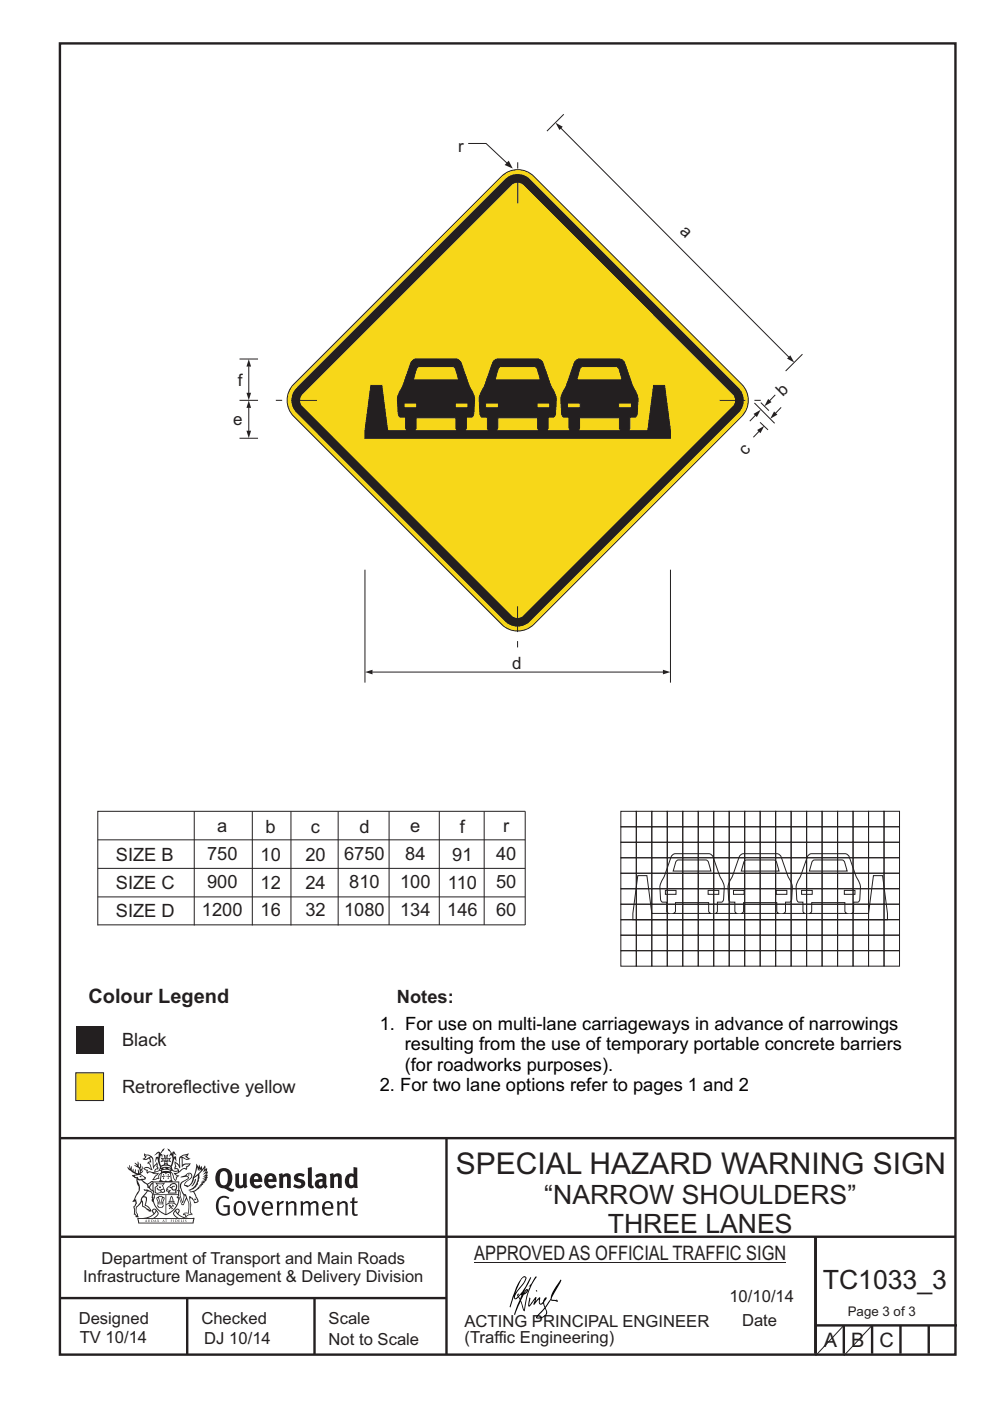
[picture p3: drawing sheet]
<svg xmlns="http://www.w3.org/2000/svg" width="210mm" height="297mm" viewBox="0 0 210 297" stroke-linecap="round" stroke-linejoin="round" font-family="sans-serif">
<g fill="none" stroke="#231f20" stroke-width=".51">
<path d="M12.7 9.2h190v278h-190zM12.7 241.3h189.9M94.7 241.4v45.8M12.7 275.2h82M12.7 262.2h190.1M39.7 275.2v12M66.7 275.2v12M173 262.2v24.8M173 281h30M179 281v6M185 281v6M191 281v6"/>
<path d="M197 281v6"/>
</g>
<path d="M100.6 267.7h66.2" fill="none" stroke="#231f20" stroke-width=".21"/>
<g fill="#231f20">
<path d="M47 248.5a2.55 2.55 0 0 0 0 2.7l.3 .1a.81 .81 0 0 0 1-.9v-.6a1.04 1.04 0 0 0-1.1-1.5zM46.3 248.1a1.82 1.82 0 0 1 2.1-.2 1.82 1.82 0 0 1 .9 1.9 2.29 2.29 0 0 1-.8 1.9l.7 .3h.5l-.2 .6a2.87 2.87 0 0 1-2-.7 2.12 2.12 0 0 1-1.7-3.1z" fill-rule="evenodd"/>
<path d="M49.9 248.9l.8-.2v2a.46 .46 0 0 0 .2 .6 .46 .46 0 0 0 .7-.2v-2.2l.7-.2v2.4l.2 .5-.6 .4-.2-.3a1.02 1.02 0 0 1-1.2 .2 1.02 1.02 0 0 1-.6-1.1z" fill-rule="evenodd"/>
<path d="M54 249.5l-.1 .5h.9a.49 .49 0 0 0-.2-.6 .49 .49 0 0 0-.6 .1zM53.4 249.2a1.34 1.34 0 0 1 1.6-.3 1.34 1.34 0 0 1 .6 1.5v.2h-1.7a.77 .77 0 0 0 .5 .8 .77 .77 0 0 0 .9-.3l.3 .4a1.59 1.59 0 0 1-2.1 .2 1.59 1.59 0 0 1-.4-2z" fill-rule="evenodd"/>
<path d="M57 249.5l-.1 .5h.9a.49 .49 0 0 0-.2-.6 .49 .49 0 0 0-.6 .1zM56.4 249.2a1.34 1.34 0 0 1 1.6-.3 1.34 1.34 0 0 1 .7 1.5v.2h-1.8a.77 .77 0 0 0 .5 .8 .77 .77 0 0 0 .9-.3l.3 .4a1.59 1.59 0 0 1-2 .2 1.59 1.59 0 0 1-.5-2z" fill-rule="evenodd"/>
<path d="M59.1 248.9l.8-.2 .1 .4a.95 .95 0 0 1 1-.3 .95 .95 0 0 1 .7 .8v2.3h-.8v-2.3a.46 .46 0 0 0-.8 .1v2.2h-.9z" fill-rule="evenodd"/>
<path d="M62.5 249.1a1.75 1.75 0 0 1 2.1-.1l-.2 .5-.6-.2a.43 .43 0 0 0-.6 .3l.4 .3a1.04 1.04 0 0 1 1.2 1.2 1.04 1.04 0 0 1-1.4 .9l-1.2-.4 .3-.6 1 .4 .4-.4a.88 .88 0 0 0-1-.5l-.4-.2-.1-.4z" fill-rule="evenodd"/>
<path d="M65.3 247.6l.8-.2 .1 3.8 .2 .2 .2 .5a.88 .88 0 0 1-1-.1 .88 .88 0 0 1-.3-1z" fill-rule="evenodd"/>
<path d="M67.8 250.6a.43 .43 0 0 0-.1 .7 .43 .43 0 0 0 .7-.1v-.7zM66.8 249.2a1.7 1.7 0 0 1 2.4 .1v1.8l.3 .4-.4 .5-.5-.3a1.03 1.03 0 0 1-1.7-.2 1.03 1.03 0 0 1 .8-1.5h.7v-.4a.8 .8 0 0 0-1.2 .1z" fill-rule="evenodd"/>
<path d="M69.9 248.9l.8-.2 .1 .4a.95 .95 0 0 1 1-.3 .95 .95 0 0 1 .7 .8v2.3h-.8v-2.3a.46 .46 0 0 0-.8 .1v2.2h-.8z" fill-rule="evenodd"/>
<path d="M74.3 249.5a1.48 1.48 0 0 0 0 1.7l.4 .1 .3-.2v-1.5l-.3-.2zM75 247.4l.8 .2 .1 4.3h-.7l-.1-.2a1.26 1.26 0 0 1-1.4 0 1.26 1.26 0 0 1-.6-1.3 1.29 1.29 0 0 1 .5-1.3 1.29 1.29 0 0 1 1.4-.2z" fill-rule="evenodd"/>
<path d="M46.4 253.9a1.72 1.72 0 0 1 2.2 0l-.2 .3a1.24 1.24 0 0 0-1.4-.1 1.24 1.24 0 0 0-.7 1.3 1.49 1.49 0 0 0 1.3 2l.7-.2v-1.3h-.9l-.1-.4h1.4v2a1.93 1.93 0 0 1-2.2-.1 1.93 1.93 0 0 1-.7-2.2l.2-.7z" fill-rule="evenodd"/>
<path d="M50.3 255.2a1.65 1.65 0 0 0 .3 2.2 .99 .99 0 0 0 1-1.5 .78 .78 0 0 0-.4-.8 .78 .78 0 0 0-.9 .1zM50 254.9a1.33 1.33 0 0 1 1.6-.1 1.33 1.33 0 0 1 .5 1.5 1.31 1.31 0 0 1-1.3 1.5 1.31 1.31 0 0 1-1.3-1.6l.1-.5z" fill-rule="evenodd"/>
<path d="M52.5 254.7l.4-.1 .9 2.6 .8-2.5h.5l-1.1 3h-.5z" fill-rule="evenodd"/>
<path d="M56.2 255.2l-.2 .7h1.4a.7 .7 0 0 0-.3-.8 .7 .7 0 0 0-.9 .1zM55.9 255a1.22 1.22 0 0 1 1.5-.2 1.22 1.22 0 0 1 .5 1.5h-1.9a.93 .93 0 0 0 .5 1 .93 .93 0 0 0 1.2-.2l.1 .3a1.43 1.43 0 0 1-1.7 .1 1.43 1.43 0 0 1-.6-1.7z" fill-rule="evenodd"/>
<path d="M58.7 254.8l.4-.2 .1 .5 .4-.3 .6-.2-.2 .6a.66 .66 0 0 0-.8 .6v1.9h-.4z" fill-rule="evenodd"/>
<path d="M60.6 254.8l.4-.2 .1 .5a.94 .94 0 0 1 1-.4 .94 .94 0 0 1 .8 .7v2.3h-.5l-.1-2.5a.81 .81 0 0 0-1.2 .3v2.2h-.4z" fill-rule="evenodd"/>
<path d="M63.7 254.7l.5-.1 .1 .5 .4-.3a.78 .78 0 0 1 1.1 .3 .9 .9 0 0 1 1-.5 .9 .9 0 0 1 .7 .8v2.3h-.4l-.1-2.5a.67 .67 0 0 0-1.1 .3v2.2h-.5v-2.4l-.4-.2-.7 .4v2.2h-.5z" fill-rule="evenodd"/>
<path d="M69 255.2l-.2 .7h1.4a.7 .7 0 0 0-.3-.8 .7 .7 0 0 0-.9 .1zM68.7 255a1.22 1.22 0 0 1 1.5-.2 1.22 1.22 0 0 1 .5 1.5h-1.9a.93 .93 0 0 0 .5 1 .93 .93 0 0 0 1.2-.2l.1 .3a1.44 1.44 0 0 1-1.7 .1 1.44 1.44 0 0 1-.6-1.7z" fill-rule="evenodd"/>
<path d="M71.4 254.8l.5-.2 .1 .5a.94 .94 0 0 1 1-.4 .94 .94 0 0 1 .7 .7v2.3h-.4l-.1-2.5a.81 .81 0 0 0-1.2 .3v2.2h-.5z" fill-rule="evenodd"/>
<path d="M74.7 254l.5-.2v.9h.7l-.1 .4h-.7l.1 2.2 .1 .1h.5l.1 .3a.75 .75 0 0 1-1.2-.6v-2h-.4v-.4h.4z" fill-rule="evenodd"/>
<path d="M30.8 244.9l1.1 .3-.9 .5h-.4l.5-.5zM31.8 245.5l.2-.1a2.44 2.44 0 0 1 .4 2l.1 .4 .7-1-.1 .6 .3 .3a.57 .57 0 0 0-.6 .8l-1-.2-.5 .2 .1-.5-.7-.2 .6-.2 1 .5 .1-.1-.6-1.3-.2-.1 .5-.1zM30.7 244.5l-.2 .4 .3 .4-.6 .4a1.04 1.04 0 0 0 1.4-.1l.2 .7h-.4l-.2 .4a.94 .94 0 0 1 .9 1.1l-.2-.1a1.16 1.16 0 0 0-1.5-.1l.3 .4 .4 .2 .1 .5 .2 .2v-.2a.94 .94 0 0 1 1.1 .2h.9l-1.2 1.2a1.13 1.13 0 0 0 1.2-.2l.4-.1-.1-.4 .5-.7a.83 .83 0 0 0-.6 1.1l-.3-.1-.7 .3 1.1-1.4-.5 .2-.5-.1 1.3-.5-.2-.2-.8 .4v-.3l.2-.2 .3 .1 .1-.3-.2-.4v-.6l-.2-.3-.6 .9v-.7a1.42 1.42 0 0 0-1.7-1.8z" fill-rule="evenodd"/>
<path d="M38.5 245.3l.5-.3 .7-.1-.6 .3 .8 .5h-.3zM38.3 245.5h.2l.1 2a1.69 1.69 0 0 1 1.5-.7l-.7 .5 .1 .5a1.1 1.1 0 0 0-1.5 .6l-.1-.5-.2-.2h-.5l.2-.4-.2-.7a1.42 1.42 0 0 1 .8 1.1l.2-.1zM37.1 246.2l.1 1-.2 .3v.5l.6-.1 .1 .2a.96 .96 0 0 1-1.1-.1l-.1 .1a1.06 1.06 0 0 0 1.3 .2v.1a.72 .72 0 0 1-1 .2l.3 .5 .6 .3-.4 .1-.1 .7-.3-.4-.3-1.1-.4-.4 .4 .9a1.54 1.54 0 0 0 .6 1.2l.2-.3a.58 .58 0 0 1 .5-.7l.1-.2h-.3l-.4-.3 .9-.5a.93 .93 0 0 1 1.1-.5l.1 .2 .2-.1 .1-.5a.99 .99 0 0 0 .7-.9l-1.3 .1-.4 .3v-1.5l.9 .4 .8-.3h-.3l-.5-.4 .4-.7-.7 .2a1.46 1.46 0 0 0-1.3 2.1v.4l-.2-.4z" fill-rule="evenodd"/>
<path d="M35.6 248.9l.2 .1-.1 .4h.3l-.3 .1v.5l-.1-.6h-.3l.3-.1z" fill-rule="evenodd"/>
<path d="M34.6 248.9l.2 .1-.1 .3 .4 .1h-.4v.6l-.1-.5-.3-.1h.3z" fill-rule="evenodd"/>
<path d="M34.3 248.8a.57 .57 0 0 1 .9 .2 .57 .57 0 0 1 .9-.2l.2 1.4-.2 .1a.57 .57 0 0 1-.9-.1 .69 .69 0 0 1-1.1 0zM34.2 248.1l-.3 2.1-.2 .4h2.9l-.1-.4-.3-2.1h-.2v.3l-.8-.1-.9 .1 .1-.3z" fill-rule="evenodd"/>
<path d="M34.2 252.4a.3 .3 0 0 0 .6 0 .3 .3 0 0 0-.6 0zM33.3 251l.3 .3-.3 .3a.79 .79 0 0 0 0 1.3l.8-.2-.1-.3a.55 .55 0 0 1-.7-.6h.1l.1 .3 .4 .1 .8-.2-.4-.7 .4-.3-.7 .1zM33 250.7l1.1 .2 .9-.2-.4 .7 .4 1.1a.56 .56 0 0 1-.8 .3l-.2 .1a.73 .73 0 0 1-.9 .1 .73 .73 0 0 1-.3-.9v-.4l.5-.4z" fill-rule="evenodd"/>
<path d="M35.6 251.9l.7-.5a.58 .58 0 0 1 1-.1 .58 .58 0 0 1-.5 .9l-.2-.3a.43 .43 0 0 1 .6-.3v-.1a.57 .57 0 0 0-.8 .2l-.2-.1-.3 .2 .4 .1a.55 .55 0 0 0 .9 .5v.5h-1.3l.3-.4-.1-.2-.6 .1 .2-.2-.2-.1zM35.4 251.8l-.1 .2a.39 .39 0 0 0 .2 .7l.3-.1-.2 .5h1.9l-.1-.8a.86 .86 0 0 0-.1-1.4 .86 .86 0 0 0-1.3 .4z" fill-rule="evenodd"/>
<path d="M36 254.8h.8v.2h-.8zM36.4 253.8l.2 .8h-.4zM36.4 253.5l-.3 .5-.1 .6h-.2v.4l-.7 .4 .1 .2a1.48 1.48 0 0 1 2.2 .1l.2-.1-.6-.5v-.5h-.2l-.1-.6z" fill-rule="evenodd"/>
<path d="M35.8 255.4l.3 .1 .2 .3 .3-.2-.2-.2a.38 .38 0 0 1 .4 .5l-.1-.2-.3 .3 .3 .2-.3 .2-.1-.3-.4 .3-.1-.2 .4-.3-.2-.1-.1 .1z" fill-rule="evenodd"/>
<path d="M34.5 254h.2v.2l-.3 .6h-.1zM33.6 255.3h.9v.2a.55 .55 0 0 1-.8 .4v-.2h-.2zM33.4 254h.2l.2 .8h-.2zM33.6 255h.8l.1 .1-.8 .1zM33.8 253.7h.5l-.2 1.1h-.2zM33.3 253.8l-.1 .3 .3 1.2a.48 .48 0 0 0-.1 .5 .48 .48 0 0 0 .4 .3l.6-.1a.49 .49 0 0 0 .2-.7l.3-1.2-.1-.3a1.42 1.42 0 0 0-1.5 0z" fill-rule="evenodd"/>
<path d="M33.6 251.6h.5l.1 .3h-.4z" fill-rule="evenodd"/>
<path d="M41.3 250.1l.3-.2-.2 .9-.6 .7h-.2l.5-.7z" fill-rule="evenodd"/>
<path d="M39.7 249l.3-.2 .5 .2a.88 .88 0 0 1-.6 1.1 1.22 1.22 0 0 0-.8 1.3l.5 .2a.72 .72 0 0 0 .9-.4l.5-.8 .2-.6 .8-.6v.3a2.85 2.85 0 0 1-2 2.8l.1 .1a2.13 2.13 0 0 0 1.9-1.5l-.1-.2a2.01 2.01 0 0 0 .3-1.8l1.2-1.3-.4 1 .7-.5-.7 1 .8-.4-.8 .8 .7-.1-.9 .5 .8-.1-.8 .4h.7l-.8 .3 .3 .2h-.4l.2 .4-.4-.1 .2 .3h-.4l.1 .3h-.1a2.16 2.16 0 0 1-2 1l.1 .2h.4a.76 .76 0 0 1 .7 .7l.5 1.2-.6 .2a1.45 1.45 0 0 0-1.2-1.3l.3 1.8-.1 1.9 .4 .2a1.07 1.07 0 0 0-1.2 .4v-.3l-.5-.2a.87 .87 0 0 1 1-.1l.1-.7a4.4 4.4 0 0 0-.6-3.1l-.1-.3h-.2a2.16 2.16 0 0 1-.7-2.2l.3-.3 1.2-.8a.55 .55 0 0 0-.4-.7zM37.8 252.4a.76 .76 0 0 1 .3 1.1l.6 1.6 .4-1.7 .2 .1a.61 .61 0 0 1-.1 .9l-.3 .9h-.2l-.7-1.6-.3 .1a1.18 1.18 0 0 0 .1-1.4zM41.8 247.5l.2 .8 .3-.6v.6l.3-.5a1.9 1.9 0 0 1-1.1 1.4l-.3 .3zM38.2 249.6l1.4-.1 .2 .1v.3l-.5 .3a1.26 1.26 0 0 0-1 1.9l.2 .7a1.84 1.84 0 0 1 .2 2l-.4-1.3a.96 .96 0 0 0-.4-1.3l-.4 .3a.78 .78 0 0 1-.1 1.3l.2 .2h.4l.4 1.1a.38 .38 0 0 0 .2 .4 .38 .38 0 0 0 .4-.1l.6-1.2a2.94 2.94 0 0 1 .3 2.5v.5l-.8-.1-.3 .4v.2l.4-.1 .1 .4 .2 .1a1.02 1.02 0 0 1 1.3-.5l-.1-.4-.3-.1 .2-1.7-.3-1.4 .1 .1a1.14 1.14 0 0 1 .7 .9 .63 .63 0 0 0 .9-.2 .63 .63 0 0 0-.2-.8l-.6-1.3 .9-.6 .2-.3 .2-.1v-.2h.3l-.1-.3h.4l-.1-.3 .5-.1-.2-.2 .5-.4 .1-.2-.3 .1 .5-.6-.3 .1 .3-.6-.4 .1 .4-.5v-.3l-.3 .2 .1-.6v-.3l-.4 .3-.1-.8-.5 .8-.2-.7-.2 .5-.3-.8-.1 .6-.5-.8-.1 1.4-.7 1.9a1.81 1.81 0 0 1-.9 1.4l-.6-.2a1.75 1.75 0 0 1 1.1-1.2 .75 .75 0 0 0 .1-1.3 .75 .75 0 0 0-1.2 .5z" fill-rule="evenodd"/>
<path d="M41.2 254.2l.3-.1 .1 .3h-.4z" fill-rule="evenodd"/>
<path d="M29.4 258.4h11.6l-.2 .8h-11.3zM31.3 258.2l.5-.1a2.48 2.48 0 0 0 1.4-1.3l.2 .6-.5 .5-.4 .3zM32.5 256.6l.3-.2 .2 .2-.3 .6zM37.2 256.8a2.65 2.65 0 0 0 1.8 1.4h-1.1l-.5-.3-.5-.5zM37.4 256.6l.2-.2 .3 .2-.3 .6zM29.2 258.2l.1 1.2h11.7l.3-1.1-.2-.1a4.1 4.1 0 0 1-3.3-.9l.3-.4-.1-.5a1.06 1.06 0 0 0-1.3 .9l.2 .4 .6 .5h-4.7l.3-.1a.84 .84 0 0 0 .6-.7 .84 .84 0 0 0-.5-.9l-.3-.2-.5 .1-.1 .5 .3 .4a4.2 4.2 0 0 1-3.4 .9z" fill-rule="evenodd"/>
<path d="M31 258.7l.1 .2h-.2zM31 258.6l-.3 .5 .4-.1 .2 .1z" fill-rule="evenodd"/>
<path d="M31.3 258.6h.2v.4a.25 .25 0 0 0 .3-.1 .25 .25 0 0 0-.1-.3h.1a.29 .29 0 0 1 0 .4 .29 .29 0 0 1-.4 0 .29 .29 0 0 1 0-.4z" fill-rule="evenodd"/>
<path d="M32.2 258.6a.22 .22 0 0 1 .3 .2 .22 .22 0 0 1-.3 .2zM32 258.6v.5a.33 .33 0 0 0 .5-.1 .33 .33 0 0 0 0-.4 .33 .33 0 0 0-.5 0z" fill-rule="evenodd"/>
<path d="M32.9 258.7l.1 .2h-.2zM32.9 258.6l-.2 .5 .3-.1 .2 .1z" fill-rule="evenodd"/>
<path d="M33.3 258.6h.2v.2l.3-.2-.2 .2 .2 .3-.3-.2-.1 .2h-.1l.2-.3z" fill-rule="evenodd"/>
<path d="M34.7 258.7l.1 .2h-.2zM34.7 258.6l-.3 .5 .4-.1 .2 .1z" fill-rule="evenodd"/>
<path d="M35 258.6h.4h-.1v.5h-.2l.1-.5z" fill-rule="evenodd"/>
<path d="M36.2 258.6h.3h-.2v.2h.2h-.2l.1 .3h-.2z" fill-rule="evenodd"/>
<path d="M36.7 258.6h.2v.5h-.2z" fill-rule="evenodd"/>
<path d="M37.3 258.6a.22 .22 0 0 1 .3 .2 .22 .22 0 0 1-.3 .2zM37.1 258.6v.5a.33 .33 0 0 0 .5-.1 .33 .33 0 0 0 0-.4 .33 .33 0 0 0-.5 0z" fill-rule="evenodd"/>
<path d="M37.8 258.6h.3h-.1v.2h.1h-.1v.2l.1 .1h-.3z" fill-rule="evenodd"/>
<path d="M38.3 258.6h.3l-.1 .4 .2 .1h-.4z" fill-rule="evenodd"/>
<path d="M38.9 258.6h.2v.5h-.2z" fill-rule="evenodd"/>
<path d="M39.3 258.6h.2l-.2 .1 .2 .2-.1 .2h-.1v-.2l.2 .1z" fill-rule="evenodd"/>
<path d="M34.2 247.4a1.51 1.51 0 0 1 2 .2 2.67 2.67 0 0 0-2.1 0zM35.7 247.6l.4 .2 .1 .2-.4-.1zM34.6 247.7l.4-.1 .2 .2h-.4zM34 247.9l.3 .1-.3 .1zM34.9 246.9l.3-.2 .2 .2zM34.9 245.7h.2v.4h-.2zM35 245.1l.2 .2 .2-.2-.1 .4h-.2zM35.1 246.3h.2l.1 .4-.2-.2-.2 .2zM35.3 245.7h.2v.4h-.2zM34.4 245.7l.3 .1v.2l-.3 .1 .2-.2zM35.7 245.8l.3-.1-.2 .2 .2 .2-.4-.1zM32.7 244.9l1-.5-.1 1-.2-.1-.4 .1-.2 1.1 .5-1 .2 .9a1.84 1.84 0 0 1 .3 1.7l.4 .1a2.48 2.48 0 0 1 2.2 .1l.2-.3-.2-.7 .7-1.7 .4 .6-.2-1-.2-.1-.2 .3v-.9l.6 .4-.6-.7h-.3l-.1 .4-.5-.8-.5-.3 .2 .4 .5 .6-.4 .7 .4-.3a2.06 2.06 0 0 1 0 2.2l-.6-.2-.1-.6 .1-.1 .8 .2-.4-.5 .4-.5-.7 .2-.2-.2 .2-.7-.5 .4-.5-.4 .2 .7-.2 .2-.7-.2 .4 .5-.4 .5 .7-.2 .2 .1-.2 .6-.5 .2a2.02 2.02 0 0 1 0-2.2l.3 .5-.1-.6-.3-.1 .8-1.2-.5 .3-.4 .7-.2-.3a.8 .8 0 0 0-.8 .5z" fill-rule="evenodd"/>
<path d="M29.2 250.1l.3 .2a.61 .61 0 0 1 .8 .3l.3 .2a.8 .8 0 0 1 .6 1l.4 .1 .5 .6a1 1 0 0 1 .5 1l-.1 .7v-.5h-.1a.96 .96 0 0 0-.8-1.3l-.3-.2h-.6l-.1-.1-.2 .1 .2 .3h.5l-1.1 1.4-.2 .9-.4 .6a1.33 1.33 0 0 0-.5 1.8l.2 .5a1.26 1.26 0 0 1-.5-1.4l-.1-.4a1.56 1.56 0 0 0 .4-1.7l-.3 .2 .2-.5a3.2 3.2 0 0 0 .7-3zM30.4 253.9h.4a2.06 2.06 0 0 1-.1 1.6l.7 .5 .4 .5-.6-.2-.8-.6-.1-.9a.51 .51 0 0 1 .1-.9zM28.6 249.3a1.52 1.52 0 0 1 2.1 .6l-1.1 .1-.2-.1-.2-.4-.4 .1zM27.5 247v.8l-.3-.4-.2 .1a3.1 3.1 0 0 0 2 1.5l-1 .1 .5 .6 .5 .1v1.1a1.84 1.84 0 0 1-.2 2.5l-.4 .9-.4 .4 .3 .1 .4-.1 .1 .4-.2 .5-.3 .2 .1 1.8 .2-.1 .2 .6h.2l.4-.1-.1-.5a1.3 1.3 0 0 1-.1-1.6l.8-1.1 .2 1.1 .6 .2 .4 .6 .2-.2 .2 .4 .5-.1a1.85 1.85 0 0 0-1.2-1.3l.1-.3a1.39 1.39 0 0 0 0-1.5h-.5l.5-.6a.66 .66 0 0 1 .9-.4 .66 .66 0 0 1 .3 .9l-.1 .4h.2v.1l-.2 .3 .2 .5 .2-.3a2.24 2.24 0 0 0 .1-2.2 .73 .73 0 0 1-.7-.6 .73 .73 0 0 1 .5-.8l.1-.2a.94 .94 0 0 0-.9 .8 .48 .48 0 0 1-.1-.5 .48 .48 0 0 1 .5-.3l.5-.3a.51 .51 0 0 0-.8 .2l-.5 .3-1-.8 .6-.1 .1-.5-1.1-.7 .5-.4v-.4l-.5 .5 .1-.2a.69 .69 0 0 0 .2-1.1v.5l-.3 .2 .1-1.1-.3-.2 .1 .6-.1 .2-.4-1.2v.6l-.7-.3 .6 .6-.6-.2 .2 .3a1 1 0 0 1 .8 1.5l-.2-.8v.8l-.5-.2-.1-.7-.2 .6-.2-.1v-.6l-.2 .4-.2-.2 .1-.7-.2 .5z" fill-rule="evenodd"/>
<path d="M29.5 249.5l.3-.2 .3 .3z" fill-rule="evenodd"/>
<path d="M32.4 250.5h5.6v2l-.2-.1v-1.7h-5.2v2.5h5.2v-.8l.1 .2-.1 1.1v-.3h-2.5v4a4.1 4.1 0 0 0 2.6-3.6l.1-.1a4 4 0 0 1-2.8 3.9 4.2 4.2 0 0 1-2.8-4.7l.1 1.3 .1-.1a3.8 3.8 0 0 0 2.5 3.3v-4h-2.5l-.2-.9z" fill-rule="evenodd"/>
<circle cx="40" cy="249.1" r=".17"/>
</g>
<g fill="#000">
<path d="M111.6 273.7l.2-.2-.5 .7zM110.4 274.5l.2 .1-.3 .8-.2-.5zM110.9 270.9h.5a9.3 9.3 0 0 1-2 3.1l-.1 .3 1-2.5zM110.6 271a14.7 14.7 0 0 0-2.2 4.9l-.3 1.2 .1 .1 .8-2.3a.42 .42 0 0 0 .2 .6 .42 .42 0 0 0 .6-.3l.2-.1 .2 .5-1.1 3.2h.2l1.1-2.9 .6 1.9 .2 .2 .2-.5a13.5 13.5 0 0 1 2-6.2l.4-.5-.1-.2-1.6 2.1 .4-.1a14.9 14.9 0 0 0-1.3 5.1l-.4-1.1a1.39 1.39 0 0 1 .2-1.9l.1-.2a.92 .92 0 0 0 .8-1.2 .75 .75 0 0 0-.8 .7l-.1 .2 1.6-3.4h-.1l-.4 .7a10.5 10.5 0 0 1-2.2 3.3l.2-.5a.32 .32 0 0 0-.4 .2 .32 .32 0 0 0 .1 .4l-.5 .4a3.2 3.2 0 0 1 1.1-2.3l.5-.6a2.49 2.49 0 0 0 .7-1.6l-.4-.2z" fill-rule="evenodd"/>
<path d="M113.7 273.6l.3 .2h-.3z" fill-rule="evenodd"/>
<path d="M115.6 277.5a1.15 1.15 0 0 1 .1 1.3 1.15 1.15 0 0 1-1.2 .5l-.6 .1zM112.2 275.2l-.2 1.6 .2 .2 1.2-1.5-.2 1.1 1.1-1.1a.94 .94 0 0 0 .4 1.1l.5-.3 .3 .9-1.2 1.3a.98 .98 0 0 0-.5 1 1.9 1.9 0 0 0 2.3-1.3l-.1-.2a1.02 1.02 0 0 1 .2-1.4l.6-1 1.5 .3-.2-.4v.2l-1.1-.1v-.3l2-3.6 .1-.2-.2-.2-1.7 2.8a6.6 6.6 0 0 1-1.6 2.9l-.1-.2a1.01 1.01 0 0 1 .4-1.4l.1-.2-.3-.1-.4 .4-.1 .5-.6 .4-.1-.4 .1-.9-.2-.1-.9 1 .3-1h-.2l-1.4 1.8 .3-1.5v-.1z" fill-rule="evenodd"/>
</g>
<path d="M179 281l-6 6.4M185 281l-6 6.4" fill="none" stroke="#231f20" stroke-width=".21"/>
<path d="M16.1 227.4h5.9v5.9h-5.9z" fill-rule="evenodd" fill="#f7d719" stroke="#231f20" stroke-width=".21"/>
<path d="M16.1 217.5h5.9v5.9h-5.9z" fill="#231f20"/>
<g fill="none" stroke="#231f20" stroke-width=".21">
<path d="M20.7 178.1h90.7M41.2 172v24.2M53.5 172v24.2M61.7 172v24.2M71.7 172v24.2M82.5 172v24.1M93.2 172v24.1M102.7 172v24.1M131.7 172h3.3v3.3h-3.3zM131.7 175.3h3.3v3.3h-3.3zM131.7 178.6h3.3v3.3h-3.3zM135 172h3.2v3.3h-3.2z"/>
<path d="M135 175.3h3.2v3.3h-3.2zM135 178.6h3.2v3.3h-3.2zM138.2 172h3.3v3.3h-3.3zM138.2 175.3h3.3v3.3h-3.3zM138.2 178.6h3.3v3.3h-3.3zM141.5 172h3.3v3.3h-3.3zM141.5 175.3h3.3v3.3h-3.3zM141.5 178.6h3.3v3.3h-3.3zM144.8 172h3.3v3.3h-3.3zM144.8 175.3h3.3v3.3h-3.3zM144.8 178.6h3.3v3.3h-3.3zM148.1 172h3.3v3.3h-3.3z"/>
<path d="M148.1 175.3h3.3v3.3h-3.3zM148.1 178.6h3.3v3.3h-3.3zM151.4 172h3.3v3.3h-3.3zM151.4 175.3h3.3v3.3h-3.3zM151.4 178.6h3.3v3.3h-3.3zM154.7 172h3.3v3.3h-3.3zM154.7 175.3h3.3v3.3h-3.3zM154.7 178.6h3.3v3.3h-3.3zM158 172h3.2v3.3h-3.2zM158 175.3h3.2v3.3h-3.2zM158 178.6h3.2v3.3h-3.2zM161.2 172h3.3v3.3h-3.3z"/>
<path d="M161.2 175.3h3.3v3.3h-3.3zM161.2 178.6h3.3v3.3h-3.3zM164.5 172h3.3v3.3h-3.3zM164.5 175.3h3.3v3.3h-3.3zM164.5 178.6h3.3v3.3h-3.3zM167.8 172h3.3v3.3h-3.3zM167.8 175.3h3.3v3.3h-3.3zM167.8 178.6h3.3v3.3h-3.3zM171.1 172h3.3v3.3h-3.3zM171.1 175.3h3.3v3.3h-3.3zM171.1 178.6h3.3v3.3h-3.3zM174.4 172h3.3v3.3h-3.3z"/>
<path d="M174.4 175.3h3.3v3.3h-3.3zM174.4 178.6h3.3v3.3h-3.3zM177.7 172h3.2v3.3h-3.2zM177.7 175.3h3.2v3.3h-3.2zM177.7 178.6h3.2v3.3h-3.2zM180.9 172h3.3v3.3h-3.3zM180.9 175.3h3.3v3.3h-3.3zM180.9 178.6h3.3v3.3h-3.3zM184.2 172h3.3v3.3h-3.3zM184.2 175.3h3.3v3.3h-3.3zM184.2 178.6h3.3v3.3h-3.3zM187.5 172h3.3v3.3h-3.3z"/>
<path d="M187.5 175.3h3.3v3.3h-3.3zM187.5 178.6h3.3v3.3h-3.3zM20.7 184.1h90.7M20.7 190.2h90.7M20.7 196.1h90.7M111.4 196.1v-24.1h-90.7v24.2M131.7 181.9h3.3v3.2h-3.3zM131.7 185.1h3.3v3.3h-3.3zM131.7 188.4h3.3v3.3h-3.3zM131.7 191.7h3.3v3.3h-3.3zM131.7 195h3.3v3.3h-3.3zM131.7 198.3h3.3v3.3h-3.3z"/>
<path d="M135 181.9h3.2v3.2h-3.2zM135 185.1h3.2v3.3h-3.2zM135 188.4h3.2v3.3h-3.2zM135 191.7h3.2v3.3h-3.2zM135 195h3.2v3.3h-3.2zM135 198.3h3.2v3.3h-3.2zM135.3 185.7h1.9l1.1 8h3.5l-.4-.5v-1.9h-.9l-.3-.4-.2-2.8 .1-.7 .9-1.8 1.5-4.1 .7-.5 7.5 .1 .5 .6 1.4 3.9 1 2.2-.2 3.1-.4 .4h-.8v1.9l-.4 .5h4.5l-.4-.5v-1.9h-.9l-.4-.4-.2-2.8 .1-.7 .9-1.8 1.5-4.1 .7-.5h7.2l.6 .2 .3 .5 1.3 3.9 1 2.2-.1 3.1-.4 .4h-.9v1.9l-.4 .5h4.5l-.4-.5v-1.9h-.9l-.3-.4-.2-2.8 .1-.7 .9-1.8 1.5-4.1 .7-.5h7.2l.5 .2 .3 .5 1.4 3.9 1 2.2-.2 3.1-.4 .4h-.8v1.9l-.5 .5h3.6l1.1-8h1.9l1 8v1.3h-54v-1.3zM138.2 181.9h3.3v3.2h-3.3zM138.2 185.1h3.3v3.3h-3.3zM138.2 188.4h3.3v3.3h-3.3zM138.2 191.7h3.3v3.3h-3.3zM138.2 195h3.3v3.3h-3.3z"/>
<path d="M138.2 198.3h3.3v3.3h-3.3zM141.1 188.8h2.3v.8h-2.3zM141.5 181.9h3.3v3.2h-3.3zM141.5 185.1h3.3v3.3h-3.3zM141.5 188.4h3.3v3.3h-3.3zM141.5 191.7h3.3v3.3h-3.3zM141.5 195h3.3v3.3h-3.3zM141.5 198.3h3.3v3.3h-3.3zM143.3 191.4h7v1.8l.5 .5h-8l.5-.5zM143.4 182.6l.4-.3h6l.5 .5 .5 1.9h-8zM144.8 181.9h3.3v3.2h-3.3zM144.8 185.1h3.3v3.3h-3.3z"/>
<path d="M144.8 188.4h3.3v3.3h-3.3zM144.8 191.7h3.3v3.3h-3.3zM144.8 195h3.3v3.3h-3.3zM144.8 198.3h3.3v3.3h-3.3zM148.1 181.9h3.3v3.2h-3.3zM148.1 185.1h3.3v3.3h-3.3zM148.1 188.4h3.3v3.3h-3.3zM148.1 191.7h3.3v3.3h-3.3zM148.1 195h3.3v3.3h-3.3zM148.1 198.3h3.3v3.3h-3.3zM150.2 188.8h2.2v.8h-2.2zM151.4 181.9h3.3v3.2h-3.3z"/>
<path d="M151.4 185.1h3.3v3.3h-3.3zM151.4 188.4h3.3v3.3h-3.3zM151.4 191.7h3.3v3.3h-3.3zM151.4 195h3.3v3.3h-3.3zM151.4 198.3h3.3v3.3h-3.3zM154.7 181.9h3.3v3.2h-3.3zM154.7 185.1h3.3v3.3h-3.3zM154.7 188.4h3.3v3.3h-3.3zM154.7 191.7h3.3v3.3h-3.3zM154.7 195h3.3v3.3h-3.3zM154.7 198.3h3.3v3.3h-3.3zM155.6 188.8h2.2v.8h-2.2z"/>
<path d="M157.7 191.4h7.1v1.8l.4 .5h-7.9l.4-.5zM157.9 182.6l.4-.3h5.9l.5 .5 .5 1.9h-8zM158 181.9h3.2v3.2h-3.2zM158 185.1h3.2v3.3h-3.2zM158 188.4h3.2v3.3h-3.2zM158 191.7h3.2v3.3h-3.2zM158 195h3.2v3.3h-3.2zM158 198.3h3.2v3.3h-3.2zM161.2 181.9h3.3v3.2h-3.3zM161.2 185.1h3.3v3.3h-3.3zM161.2 188.4h3.3v3.3h-3.3zM161.2 191.7h3.3v3.3h-3.3z"/>
<path d="M161.2 195h3.3v3.3h-3.3zM161.2 198.3h3.3v3.3h-3.3zM164.5 181.9h3.3v3.2h-3.3zM164.5 185.1h3.3v3.3h-3.3zM164.5 188.4h3.3v3.3h-3.3zM164.5 191.7h3.3v3.3h-3.3zM164.5 195h3.3v3.3h-3.3zM164.5 198.3h3.3v3.3h-3.3zM164.6 188.8h2.3v.8h-2.3zM167.8 181.9h3.3v3.2h-3.3zM167.8 185.1h3.3v3.3h-3.3zM167.8 188.4h3.3v3.3h-3.3z"/>
<path d="M167.8 191.7h3.3v3.3h-3.3zM167.8 195h3.3v3.3h-3.3zM167.8 198.3h3.3v3.3h-3.3zM170 188.8h2.3v.8h-2.3zM171.1 181.9h3.3v3.2h-3.3zM171.1 185.1h3.3v3.3h-3.3zM171.1 188.4h3.3v3.3h-3.3zM171.1 191.7h3.3v3.3h-3.3zM171.1 195h3.3v3.3h-3.3zM171.1 198.3h3.3v3.3h-3.3zM172.2 191.4h7v1.8l.4 .5h-7.9l.5-.5zM172.3 182.6l.4-.3h6l.4 .5 .6 1.9h-8z"/>
<path d="M174.4 181.9h3.3v3.2h-3.3zM174.4 185.1h3.3v3.3h-3.3zM174.4 188.4h3.3v3.3h-3.3zM174.4 191.7h3.3v3.3h-3.3zM174.4 195h3.3v3.3h-3.3zM174.4 198.3h3.3v3.3h-3.3zM177.7 181.9h3.2v3.2h-3.2zM177.7 185.1h3.2v3.3h-3.2zM177.7 188.4h3.2v3.3h-3.2zM177.7 191.7h3.2v3.3h-3.2zM177.7 195h3.2v3.3h-3.2zM177.7 198.3h3.2v3.3h-3.2z"/>
<path d="M179.1 188.8h2.2v.8h-2.2zM180.9 181.9h3.3v3.2h-3.3zM180.9 185.1h3.3v3.3h-3.3zM180.9 188.4h3.3v3.3h-3.3zM180.9 191.7h3.3v3.3h-3.3zM180.9 195h3.3v3.3h-3.3zM180.9 198.3h3.3v3.3h-3.3zM184.2 181.9h3.3v3.2h-3.3zM184.2 185.1h3.3v3.3h-3.3zM184.2 188.4h3.3v3.3h-3.3zM184.2 191.7h3.3v3.3h-3.3zM184.2 195h3.3v3.3h-3.3z"/>
<path d="M184.2 198.3h3.3v3.3h-3.3zM187.5 181.9h3.3v3.2h-3.3zM187.5 185.1h3.3v3.3h-3.3zM187.5 188.4h3.3v3.3h-3.3zM187.5 191.7h3.3v3.3h-3.3zM187.5 195h3.3v3.3h-3.3zM187.5 198.3h3.3v3.3h-3.3zM131.7 201.6h3.3v3.3h-3.3zM135 201.6h3.2v3.3h-3.2zM138.2 201.6h3.3v3.2h-3.3zM141.5 201.6h3.3v3.2h-3.3zM144.8 201.6h3.3v3.2h-3.3z"/>
<path d="M148.1 201.6h3.3v3.2h-3.3zM151.4 201.6h3.3v3.2h-3.3zM154.7 201.6h3.3v3.2h-3.3zM158 201.6h3.2v3.2h-3.2zM161.2 201.6h3.3v3.2h-3.3zM164.5 201.6h3.3v3.2h-3.3zM167.8 201.6h3.3v3.2h-3.3zM171.1 201.6h3.3v3.2h-3.3zM174.4 201.6h3.3v3.2h-3.3zM177.7 201.6h3.2v3.2h-3.2zM180.9 201.6h3.3v3.2h-3.3zM184.2 201.6h3.3v3.2h-3.3z"/>
<path d="M187.5 201.6h3.3v3.2h-3.3z"/>
</g>
<path d="M106.4 37.4a4.8 4.8 0 0 1 6.8 0l44.1 44.1a4.8 4.8 0 0 1 0 6.8l-44.1 44.1a4.8 4.8 0 0 1-6.8 0l-44.1-44.1a4.8 4.8 0 0 1 0-6.8z" fill-rule="evenodd" fill="#f7d719" stroke="#231f20" stroke-width=".21"/>
<path d="M107.1 38a3.7 3.7 0 0 1 5.3 0l44.3 44.2a3.7 3.7 0 0 1 0 5.3l-44.3 44.3a3.7 3.7 0 0 1-5.3 0l-44.2-44.3a3.7 3.7 0 0 1 0-5.3z" fill-rule="evenodd" fill="#231f20"/>
<path d="M108.5 39.3a1.8 1.8 0 0 1 2.5 0l44.4 44.3a1.8 1.8 0 0 1 0 2.6l-44.4 44.3a1.8 1.8 0 0 1-2.5 0l-44.3-44.3a1.8 1.8 0 0 1 0-2.6z" fill-rule="evenodd" fill="#f7d719"/>
<path d="M99.3 30.4h3.8l4.5 4.3" fill="none" stroke="#231f20" stroke-width=".21"/>
<path d="M107.9 34.1l.9 1.6-1.8-.7z" fill="#231f20"/>
<path d="M118.9 27.1l48.5 48.7" fill="none" stroke="#231f20" stroke-width=".21"/>
<g fill="#231f20">
<path d="M166.9 76l.7-.7 .9 1.6z"/>
<path d="M117.8 26l1.6 .9-.7 .7z"/>
</g>
<path d="M119.6 24.2l-3.6 3.6M170.2 75.1l-3.6 3.6M160 85.4l4.3 4.4M161 91.4l-1.2 1.3M161.2 89.5l1.7 1.6M161.4 85.4l1.7 1.7" fill="none" stroke="#231f20" stroke-width=".21"/>
<path d="M160.6 91.2l1.5-.9-.8 1.5z" fill="#231f20"/>
<path d="M164.4 83.7l-1.2 1.3" fill="none" stroke="#231f20" stroke-width=".21"/>
<path d="M162.9 84.6l.7 .7-1.5 .8z" fill="#231f20"/>
<path d="M165.7 86.4l-1.3 1.3" fill="none" stroke="#231f20" stroke-width=".21"/>
<path d="M164.2 87.2l.7 .7-1.5 .9z" fill="#231f20"/>
<path d="M160.3 88l-1.3 1.3" fill="none" stroke="#231f20" stroke-width=".21"/>
<path d="M159.8 87.8l1.5-.9-.8 1.5z" fill="#231f20"/>
<g fill="none" stroke="#231f20" stroke-width=".21">
<path d="M109.8 34.4v1.3M109.8 37.7v5.4M50.8 76.1h3.9M50.8 84.9h3.9M50.8 92.9h3.9M58.5 84.9h1.3M61.8 84.9h5.4M152.6 84.9h5.5M160 84.9h1.4M77.4 120.8v23.9M109.8 128.5v5.5M109.8 135.9v1.4"/>
<path d="M142.2 120.8v23.9M79 142.5h61.7"/>
</g>
<g fill="#231f20">
<path d="M77.4 142.5l1.6-.5v1z"/>
<path d="M140.6 142l1.6 .5-1.6 .5z"/>
</g>
<path d="M52.8 86.4v5" fill="none" stroke="#231f20" stroke-width=".21"/>
<g fill="#231f20">
<path d="M52.8 84.9l.5 1.6h-1z"/>
<path d="M52.3 91.3h1l-.5 1.6z"/>
</g>
<path d="M52.8 77.7v5.6" fill="none" stroke="#231f20" stroke-width=".21"/>
<g fill="#231f20">
<path d="M52.8 76.1l.5 1.6h-1z"/>
<path d="M52.3 83.3h1l-.5 1.6z"/>
</g>
<path d="M78.7 81.7h2.3l1.2 9.6h4.3l-.4-.3-.1-.3v-2.2h-1l-.5-.6-.2-3.2 .1-.9 1.1-2.2 1.6-4.7a1.33 1.33 0 0 1 1.1-.8h8.6a1.33 1.33 0 0 1 1 .8l1.6 4.7 1.1 2.2 .2 .9-.2 3.2-.5 .6h-1.1v2.2l-.1 .3-.4 .3h5.5l-.5-.3v-.3v-2.2h-1.1l-.5-.6-.2-3.2 .2-.9 1-2.2 1.7-4.7a1.33 1.33 0 0 1 1-.8h8.6a1.33 1.33 0 0 1 1 .8l1.7 4.7 1.1 2.2 .1 .9-.2 3.2-.5 .6h-1v2.2l-.1 .3-.4 .3h5.4l-.4-.3-.1-.3v-2.2h-1.1l-.4-.6-.2-3.2 .1-.9 1.1-2.2 1.6-4.7a1.33 1.33 0 0 1 1-.8h8.6a1.33 1.33 0 0 1 1.1 .8l1.6 4.7 1.1 2.2 .1 .9-.2 3.2-.5 .6h-1v2.2l-.1 .3-.4 .3h4.3l1.2-9.6h2.4l1.2 9.6v1.6h-64.8v-1.6zM105.6 88.6v2.1l-.3 .5-.2 .1h9.5l-.3-.1-.3-.5v-2.1zM105.8 78l-.8 2.5h9.6l-.6-2.2-.6-.6h-7.2zM103 85.5h2.7v1h-2.7zM113.9 85.5h2.7v1h-2.7zM122.9 88.6v2.1l-.3 .5-.2 .1h9.5l-.2-.1-.3-.5v-2.1zM123.1 78l-.8 2.5h9.6l-.6-2.2-.6-.6h-7.1zM120.4 85.5h2.7v1h-2.7zM131.2 85.5h2.7v1h-2.7zM88.3 88.6v2.1l-.3 .5-.3 .1h9.5l-.2-.1-.3-.5v-2.1zM88.5 78l-.8 2.5h9.6l-.7-2.2-.6-.6h-7.1zM85.7 85.5h2.7v1h-2.7zM96.6 85.5h2.7v1h-2.7z" fill-rule="evenodd" fill="#231f20" stroke="#231f20" stroke-width=".21"/>
<text font-size="6.3" fill="#231f20" x="96.7" y="248.9">SPECIAL HAZARD WARNING SIGN</text>
<g font-size="5.6" fill="#231f20">
<text x="115.4" y="255.2">“NARROW SHOULDERS”</text>
<text x="128.9" y="261.5">THREE LANES</text>
<text x="174.5" y="273.3">TC1033_3</text>
</g>
<g font-size="4.2" fill="#231f20">
<text x="18.8" y="212.7">Colour Legend</text>
<text x="100.6" y="267.2">APPROVED AS OFFICIAL TRAFFIC SIGN</text>
<text x="174.7" y="285.6">A</text>
<text x="180.5" y="285.6">B</text>
<text x="186.6" y="285.6">C</text>
</g>
<g font-size="3.9" fill="#231f20">
<text x="46.1" y="176.5">a</text>
<text x="56.3" y="176.6">b</text>
<text x="66" y="176.6">c</text>
<text x="76.2" y="176.5">d</text>
<text x="87" y="176.5">e</text>
<text x="97.6" y="176.6">f</text>
<text x="106.7" y="176.5">r</text>
<text x="24.6" y="182.5">SIZE B</text>
<text x="43.9" y="182.4">750</text>
<text x="55.3" y="182.5">10</text>
<text x="64.8" y="182.5">20</text>
<text x="73" y="182.4">6750</text>
<text x="85.9" y="182.4">84</text>
<text x="95.9" y="182.5">91</text>
<text x="105.2" y="182.4">40</text>
<text x="24.6" y="188.4">SIZE C</text>
<text x="43.9" y="188.2">900</text>
<text x="55.3" y="188.4">12</text>
<text x="64.8" y="188.4">24</text>
<text x="74.1" y="188.3">810</text>
<text x="84.9" y="188.2">100</text>
<text x="95" y="188.4">110</text>
<text x="105.2" y="188.3">50</text>
<text x="24.6" y="194.3">SIZE D</text>
<text x="42.8" y="194.1">1200</text>
<text x="55.3" y="194.3">16</text>
<text x="64.8" y="194.3">32</text>
<text x="73" y="194.2">1080</text>
<text x="84.9" y="194.1">134</text>
<text x="94.9" y="194.3">146</text>
<text x="105.2" y="194.2">60</text>
<text x="84.2" y="212.7">Notes:</text>
<text x="25.9" y="221.7">Black</text>
<text x="25.9" y="231.6">Retroreflective yellow</text>
</g>
<g font-size="3.9" fill="#010202">
<text x="80.6" y="218.4">1. For use on multi-lane carriageways in advance of narrowings</text>
<text x="85.9" y="222.7">resulting from the use of temporary portable concrete barriers</text>
<text x="85.9" y="227.1">(for roadworks purposes).</text>
<text x="80.6" y="231.4">2. For two lane options refer to pages 1 and 2</text>
</g>
<g font-size="3.6" fill="#231f20">
<text x="97.2" y="32.2">r</text>
<text x="144.1" y="49.1" transform="rotate(45 144.1 49.1)">a</text>
<text x="50.5" y="81.8">f</text>
<text x="166.1" y="84.2" transform="rotate(-45 166.1 84.2)">b</text>
<text x="49.5" y="90.1">e</text>
<text x="158.2" y="96.8" transform="rotate(-50 158.2 96.8)">c</text>
<text x="108.6" y="141.8">d</text>
</g>
<g font-size="3.5" fill="#231f20">
<text x="21.5" y="267.9">Department of Transport and Main Roads</text>
<text x="17.7" y="271.8">Infrastructure Management &amp; Delivery Division</text>
<text x="16.7" y="280.7">Designed</text>
<text x="42.7" y="280.7">Checked</text>
<text x="69.7" y="280.7">Scale</text>
<text x="98.5" y="281.4">ACTING PRINCIPAL ENGINEER</text>
<text x="154.7" y="276.1">10/10/14</text>
<text x="157.4" y="281.2">Date</text>
<text x="16.9" y="284.8">TV 10/14</text>
<text x="43.3" y="284.9">DJ 10/14</text>
<text x="69.7" y="285.2">Not to Scale</text>
<text x="98.5" y="284.8">(Traffic Engineering)</text>
</g>
<text font-size="2.8" fill="#231f20" x="179.8" y="279.1">Page 3 of 3</text>
</svg>
